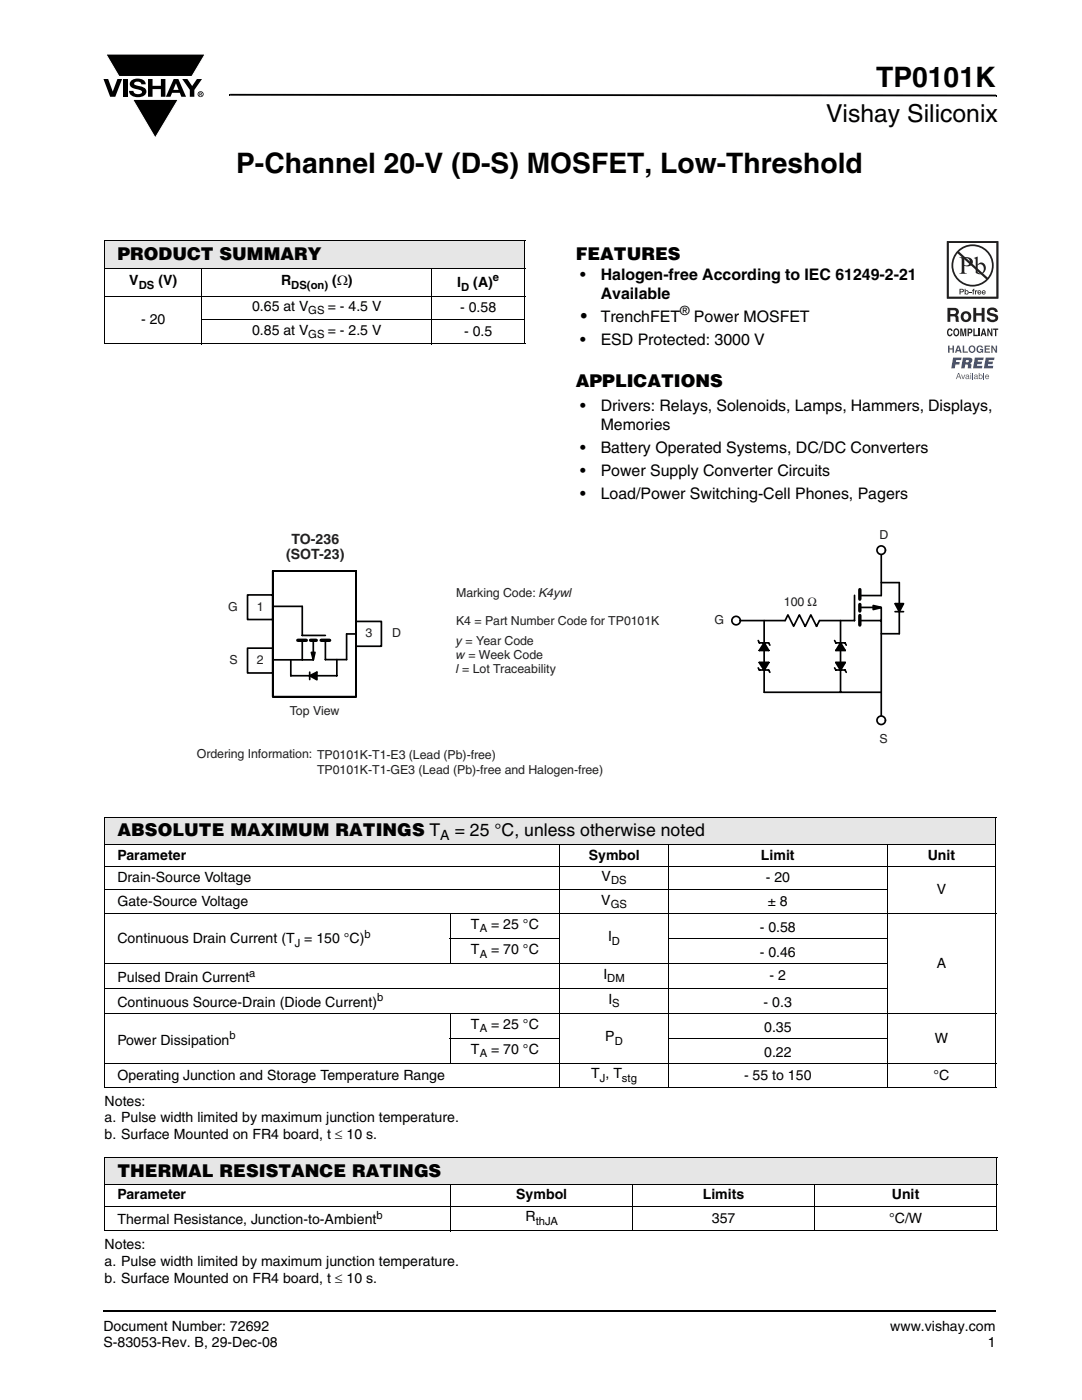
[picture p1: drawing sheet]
<svg xmlns="http://www.w3.org/2000/svg" width="216mm" height="279mm" viewBox="0 0 216 279" stroke-linecap="round" stroke-linejoin="round" font-family="sans-serif">
<g fill="#000">
<path d="M20.6 15.8h1l.9 2.5 .9-2.5h1l-1.4 3.5h-1zM21.1 10.8h19.8l-2.6 4.5h-14.6zM24.5 15.8h.9v3.5h-.9zM26.2 16.1a2.08 2.08 0 0 1 2.8 .3l.1 .4h-.9a.78 .78 0 0 0-.7-.5 .78 .78 0 0 0-.7 .4l.2 .3 1 .2a1.06 1.06 0 0 1 1.2 1 1.06 1.06 0 0 1-1.1 1.1 1.71 1.71 0 0 1-2.3-1.2h.8a.95 .95 0 0 0 .8 .7 .95 .95 0 0 0 .9-.4 1.3 1.3 0 0 0-1.2-.6 1.02 1.02 0 0 1-1-.6 1.02 1.02 0 0 1 .1-1.1zM29.5 15.8h.9v1.3h1.7v-1.3h.9v3.5h-.9v-1.5h-1.7v1.5h-.9zM26.5 19.8h9.1l-4.6 7.7zM36.4 15.8h1l.9 1.4 1-1.4h1l-1.5 2.2v1.3h-.9v-1.4zM45.7 18.7h.2v.4h-.2zM45.9 18.7l152.9 .2v.3l-152.9-.1zM198.8 18.9h.1v.3h-.1zM20.5 261.5h.1v.4h-.1z"/>
<path d="M35.1 16.6l-.5 1.3h1zM34.7 15.8h.9l1.5 3.5h-.9l-.3-.8h-1.6l-.3 .8h-.9z"/>
<path d="M39.9 18.6v.1h.2v-.1zM39.8 18.5h.4l.1 .2-.2 .1 .2 .3-.3-.3-.1 .3h-.1zM39.6 18.8a.45 .45 0 0 0 .9 0 .45 .45 0 0 0-.9 0zM39.4 18.8a.6 .6 0 0 1 1.2 0 .6 .6 0 0 1-1.2 0z"/>
</g>
<path d="M21.1 10.8h19.8l-2.6 4.5h-14.5zM26.5 19.8h9.1l-4.6 7.7z" fill="none" stroke="#fff" stroke-width=".2"/>
<path d="M20.6 261.7h178.2" fill="none" stroke="#000" stroke-width=".36"/>
<path d="M20.9 48.1h83.8v5.5h-83.8z" fill="#e6e6e6"/>
<path d="M20.8 48.1h84M20.8 53.6h84M20.8 59.1h84M20.9 48.2v20.3M40.3 53.5v15.2M86.1 53.5v15.2M104.7 48.2v20.3M20.8 68.6h84M40.2 63.8h64.6" fill="none" stroke="#000" stroke-width=".2"/>
<path d="M39.3 105.4h141.2v52.6h-141.2z" fill="#fff"/>
<g fill="none" stroke="#000" stroke-width=".34">
<path d="M49.4 118.7h5v4.9h-5zM54.4 113.9h16.7v25.1h-16.7zM170.5 118.8v5.1h-7M175.8 109.8v9.1h-4.2M175.8 116.3h3.6v10.2h-3.6M49.4 129.4h5v4.9h-5zM54.4 121h5.9v5.8h4.6M60.3 127.8v3.8M61.8 134.9l1.4-.8v1.6zM61.8 134.1v1.5M62.5 131.5l-.4-1.3h.8l-.4 1.5h-8.1M62.5 127.9v3.7"/>
<path d="M67.2 131.6v3.3h-9.2v-3.2M71.1 124h5v5h-5zM71.1 126.5h-1.9v5.1h-4.3v-3.8M152.5 123.9v14.3M171.6 123.9h4.2M171.6 121.2h4.2M175.7 121.2l-1.5-.4v.8l1.6-.3v22.4M178.6 120.5l.8 1.6 .9-1.6h-1.7M178.6 122.1h1.7"/>
</g>
<path d="M61.8 134.9l1.4-.8v1.6zM62.1 130.2h.8l-.4 1.5zM174.2 120.8l1.6 .5-1.6 .3zM178.6 120.5h1.7l-.9 1.6z" fill="#000"/>
<path d="M171.6 117.7v1.9M59.4 127.8h1.7M62 127.8h1.1M64.1 127.8h1.7M171.6 120.6v1.3M171.6 122.8v1.9" fill="none" stroke="#000" stroke-width=".68"/>
<circle cx="175.8" cy="109.8" r=".85" fill="#fff"/>
<g fill="none" stroke="#000" stroke-width=".34">
<path d="M156.7 123.9l.5-1.2 1.2 2.3 1.1-2.3 1.1 2.3M163.5 123.9l-.6 1.1-1.1-2.3-1.1 2.3"/>
<circle cx="175.8" cy="109.8" r=".85"/>
</g>
<circle cx="175.8" cy="143.7" r=".85" fill="#fff"/>
<g fill="none" stroke="#000" stroke-width=".34">
<path d="M146.9 123.9h9.8M152.5 138.2h23.3M167.7 123.9v14.3"/>
<circle cx="175.8" cy="143.7" r=".85"/>
</g>
<circle cx="146.9" cy="123.9" r=".85" fill="#fff"/>
<g fill="none" stroke="#000" stroke-width=".34">
<path d="M151.3 127.8l.2 .5M151.3 133.3l.2 .4M151.5 132.2l1 1.6 .9-1.6M151.5 128.3h1.9l.2 .5M151.5 133.7h1.9l.2 .5M151.5 132.2h1.9M152.5 128.3l.9 1.5h-1.9zM166.5 127.8l.3 .5h1.8l.3 .5M166.5 133.3l.3 .4h1.8l.3 .5M166.8 132.2l.9 1.6 .9-1.6M166.8 132.2h1.8M167.7 128.3l.9 1.5h-1.8z"/>
<circle cx="146.9" cy="123.9" r=".85"/>
</g>
<path d="M152.5 128.3l.9 1.5h-1.9zM151.5 132.2h1.9l-.9 1.6zM167.7 128.3l.9 1.5h-1.8zM166.8 132.2h1.8l-.9 1.6z" fill="#000"/>
<path d="M20.9 163.1h177.8v5.5h-177.8z" fill="#e6e6e6"/>
<g fill="none" stroke="#000" stroke-width=".2">
<path d="M20.8 163.1h178M20.8 168.6h112.5M20.8 172.8h178M20.8 177.6h156.3M20.9 163.2v53.7M111.7 168.5v48.6M133.4 168.5v48.6M133.5 168.6h43.4M177 168.5v48.6M177.1 168.6h21.7M198.7 163.2v53.7M20.8 182.4h178"/>
<path d="M20.8 192.3h156.3M20.8 197.3h156.3M89.7 187.3h22.1M89.8 182.2v10.2M133.3 187.3h43.8M20.8 202.3h178M20.8 212.3h178M20.8 217h178M89.7 207.3h22.1M89.8 202.2v10.1M133.3 207.3h43.8"/>
</g>
<path d="M20.9 230.9h178v5.6h-178z" fill="#e6e6e6"/>
<path d="M20.8 230.9h178.2M20.8 236.5h105.4M20.9 231v14.6M90 236.3v9.4M126.3 236.3v9.4M126.3 236.5h36.2M162.6 236.3v9.4M162.6 236.5h36.4M198.9 231v14.6M20.8 240.7h178.2M20.8 245.7h178.2" fill="none" stroke="#000" stroke-width=".2"/>
<g fill="#fff">
<path d="M187.1 47.9h12.1v28.6h-12.1z"/>
<path d="M188.9 48.1h10.3v27.6h-10.3z"/>
</g>
<path d="M189.3 48.5h9.5v10.7h-9.5zM188.9 48.1v11.5h10.3v-11.5z" fill="#201d1e"/>
<g fill="#3853a3">
<path d="M189.2 69h.3v.5h.5v-.5h.3v1.4h-.3v-.6h-.5v.6h-.3z"/>
<path d="M192.1 69h.3v1.1h.7v.3h-1z"/>
<path d="M195 69.2a.68 .68 0 0 1 1.2 .2l-.9-.2a.55 .55 0 0 0-.2 .6 .55 .55 0 0 0 .5 .4l.3-.3h-.3v-.3h.6v.8h-.2l-.1-.2a.71 .71 0 0 1-1 0 .71 .71 0 0 1 .1-1z"/>
<path d="M196.5 69h1v.2h-.8v.3h.8v.3h-.8v.4h.8v.2h-1z"/>
<path d="M197.8 69h.3l.6 1v-1h.3v1.4h-.3l-.6-1v1h-.3z"/>
<path d="M190.2 71.4h1.7l-.1 .5h-1l-.1 .4h.8l-.1 .5h-.8l-.1 .7h-.7z"/>
<path d="M194.5 71.4h1.8l-.1 .5h-1.1v.3h.9l-.1 .5h-.9l-.1 .3h1.1l-.1 .5h-1.8z"/>
<path d="M196.7 71.4h1.7v.5h-1.1v.3h.8v.5h-.9l-.1 .3h1.1l-.1 .5h-1.8z"/>
<path d="M191.8 74.8h.2l.2 .7 .2-.7h.2l-.3 .9h-.2z"/>
<path d="M194 74.4h.2v1.3h-.2z"/>
<path d="M196.2 74.4h.2v1.3h-.2z"/>
<path d="M191.2 69.3l-.2 .6h.4zM191 69h.4l.5 1.4h-.3l-.1-.3h-.6l-.1 .3h-.3z"/>
<path d="M193.5 69.7a.47 .47 0 0 0 .9 0 .47 .47 0 0 0-.9 0zM193.2 69.7a.75 .75 0 0 1 1.5 0 .75 .75 0 0 1-1.5 0z"/>
<path d="M192.8 71.9l-.1 .4 .6-.1-.1-.3zM192.1 71.4l1.8 .1a.63 .63 0 0 1-.3 1l.2 .2v.8h-.7v-.6l-.3-.1h-.2l-.1 .7h-.7z"/>
<path d="M191.3 74.6l-.2 .6h.4zM191.2 74.4h.2l.4 1.3h-.2l-.1-.4h-.5l-.1 .4h-.2z"/>
<path d="M192.9 75.3l-.1 .2 .1 .1 .2-.1 .1-.3zM192.7 74.9l.3-.2 .3 .1 .2 .9-.8-.1v-.4l.5-.2-.2-.1-.3 .1z"/>
<path d="M193.6 74.8h.2v.9h-.2zM193.6 74.4h.2v.2h-.2z"/>
<path d="M194.5 75.3v.2l.1 .1 .2-.1 .1-.3zM194.4 74.9l.3-.2 .3 .1 .2 .9-.8-.1v-.4l.5-.2-.2-.1-.3 .1z"/>
<path d="M195.4 75.2a.31 .31 0 0 0 .6 0 .31 .31 0 0 0-.6 0zM195.3 74.4h.2v.5a.4 .4 0 0 1 .6 .3 .4 .4 0 0 1-.7 .3l-.1 .2z"/>
<path d="M196.8 75l-.1 .1h.5l-.1-.2zM196.7 74.8h.5l.1 .2 .1 .3h-.7l.3 .2 .4-.1-.3 .3a.47 .47 0 0 1-.5-.3 .47 .47 0 0 1 .1-.6z"/>
</g>
<g fill="#231f20">
<path d="M194.2 61.4h.6v1.1h1.1v-1.1h.6v2.8h-.6v-1.2h-1.1v1.2h-.6z"/>
<path d="M197.2 61.6a1.15 1.15 0 0 1 1.9 .7h-.6v-.2a.68 .68 0 0 0-1-.1v.3l.3 .2a1.29 1.29 0 0 1 1.4 .9 1.17 1.17 0 0 1-1.2 .9 1.17 1.17 0 0 1-1.1-.9h.5l.1 .2a.67 .67 0 0 0 1.1-.1l-.2-.3-.6-.2a.82 .82 0 0 1-.8-.5 .82 .82 0 0 1 .2-.9z"/>
<path d="M189.1 65.7l.4-.2 .3 .1 .3 .5-.7-.3a.66 .66 0 0 0 .1 1.1l.3-.3h.3a.54 .54 0 0 1-.5 .5 .54 .54 0 0 1-.6-.4z"/>
<path d="M191.6 65.6h.4l.2 1.2 .2-1.2h.4v1.5h-.2v-1.3l-.3 1.3h-.2l-.2-1.3-.1 1.3h-.2z"/>
<path d="M194.2 65.6h.3v1.2h.6v.3h-.9z"/>
<path d="M195.3 65.6h.2v1.5h-.2z"/>
<path d="M197 65.6h.3l.5 1v-1h.2v1.5h-.2l-.5-1.1-.1 1.1h-.2z"/>
<path d="M198.2 65.6h1v.2h-.4v1.3h-.3v-1.3h-.3z"/>
<path d="M193.4 58.2h.5v.2h-.5z"/>
<path d="M194.2 57.7h.3l-.2 .2h.1v.2h-.1v.7h-.2v-.7h-.1z"/>
<path d="M194.5 57.9h.2v.2l.3-.2v.2l-.2 .1-.1 .6h-.2z"/>
<path d="M189.6 61.9v.8l1-.1a.39 .39 0 0 0 0-.6zM189.1 61.4h1.4a.79 .79 0 0 1 .8 .5 .79 .79 0 0 1-.2 .8l-.2 .2a.98 .98 0 0 1 .4 1.2l.1 .1h-.7l-.2-1-.9-.1v1.1h-.5z"/>
<path d="M192.5 62.6a.63 .63 0 0 0-.2 .8 .63 .63 0 0 0 .7 .4 .63 .63 0 0 0 .2-.8 .63 .63 0 0 0-.7-.4zM191.7 63.2a1.1 1.1 0 0 1 2.2 0 1.1 1.1 0 0 1-2.2 0z"/>
<path d="M190.7 65.8a.64 .64 0 0 0 .1 1.1l.2-.1a.64 .64 0 0 0-.2-1zM190.5 65.7l.1-.1a.56 .56 0 0 1 .7 .3 .82 .82 0 0 1-.5 1.2h-.2a.89 .89 0 0 1-.1-1.4z"/>
<path d="M193.3 65.8v.5l.4-.1v-.3zM193.1 65.6h.5a.5 .5 0 0 1 .4 .5 .5 .5 0 0 1-.4 .4h-.3v.6h-.2z"/>
<path d="M196.3 65.9l-.2 .6h.3zM196.1 65.6h.3l.5 1.5h-.3l-.1-.3h-.5l-.1 .3h-.2z"/>
<path d="M189.3 48.5h9.6v10.7h-9.6zM188.9 48.1v11.5h10.3v-11.5z"/>
<path d="M191.7 57.8v.4l.4-.1v-.3zM191.5 57.6l.7 .1 .1 .3-.1 .3h-.5v.5h-.2z"/>
<path d="M192.6 58.3a.26 .26 0 0 0 .5 0 .26 .26 0 0 0-.5 0zM192.5 57.6h.2v.5a.38 .38 0 0 1 .5 0 .38 .38 0 0 1 0 .5 .38 .38 0 0 1-.5 .1l-.2 .1z"/>
<path d="M195.3 58.1l-.1 .2h.4l-.2-.2zM195.2 58h.4l.2 .4h-.6l.1 .2 .5-.1a.42 .42 0 0 1-.7 .2 .42 .42 0 0 1 .1-.7z"/>
<path d="M196.1 58.1v.2h.4l-.2-.2zM196.1 58h.4l.2 .4h-.6v.2l.6-.1a.42 .42 0 0 1-.7 .2 .42 .42 0 0 1 .1-.7z"/>
<path d="M192.4 51.6v1.3a.75 .75 0 0 0 1.1-.7 .75 .75 0 0 0-1.1-.6zM191.4 51.3a2.81 2.81 0 0 1 2.5 .4 .97 .97 0 0 1-.1 1.2 .97 .97 0 0 1-1.1 .2h-.3v1l.1 .3 .4 .2h-1.5l.3-.1 .2-.4v-2.3v-.2z"/>
<path d="M195.1 53v1.3l.1 .2a.72 .72 0 0 0 .9-.1 .72 .72 0 0 0 .2-.8 .72 .72 0 0 0-.3-.8 .72 .72 0 0 0-.9 .2zM194.3 51.5l.8-.3v1.6a.89 .89 0 0 1 1.1-.4 .89 .89 0 0 1 .5 1.1 1.23 1.23 0 0 1-.7 1.1 1.23 1.23 0 0 1-1.3-.1v-2.7z"/>
<path d="M191.4 50.2a3.9 3.9 0 0 1 5.3-.1 3.9 3.9 0 0 1 .4 5.3zM191.1 50.6l5.7 5.1a3.9 3.9 0 0 1-5.3 .1 3.9 3.9 0 0 1-.4-5.2zM189.9 53a4.2 4.2 0 0 0 8.4 0 4.2 4.2 0 0 0-8.4 0z"/>
</g>
<g font-size="5.6">
<text x="174.8" y="17.4">TP0101K</text>
<text x="47.1" y="34.5">P-Channel 20-V (D-S) MOSFET, Low-Threshold</text>
</g>
<text font-size="4.9" x="164.8" y="24.4">Vishay Siliconix</text>
<g font-size="3.5">
<text x="23.4" y="52">PRODUCT SUMMARY</text>
<text x="114.9" y="51.9">FEATURES</text>
<text x="115.9" y="64.2">•</text>
<text x="114.9" y="77.3">APPLICATIONS</text>
<text x="23.4" y="166.8">ABSOLUTE MAXIMUM RATINGS T</text>
<text x="90.7" y="166.8">= 25 °C, unless otherwise noted</text>
<text x="23.4" y="234.8">THERMAL RESISTANCE RATINGS</text>
</g>
<g font-size="3.2">
<text x="115.8" y="55.9">•</text>
<text x="119.9" y="55.9">Halogen-free According to IEC 61249-2-21</text>
<text x="119.9" y="59.7">Available</text>
<text x="119.9" y="64.2">TrenchFET</text>
<text x="138.5" y="64.2">Power MOSFET</text>
<text x="115.8" y="68.9">•</text>
<text x="119.9" y="68.9">ESD Protected: 3000 V</text>
<text x="115.8" y="82">•</text>
<text x="119.9" y="82">Drivers: Relays, Solenoids, Lamps, Hammers, Displays,</text>
<text x="119.9" y="85.8">Memories</text>
<text x="115.8" y="95">•</text>
<text x="115.8" y="90.4">•</text>
<text x="119.9" y="95">Power Supply Converter Circuits</text>
<text x="119.9" y="90.4">Battery Operated Systems, DC/DC Converters</text>
<text x="115.8" y="99.6">•</text>
<text x="119.9" y="99.6">Load/Power Switching-Cell Phones, Pagers</text>
</g>
<g font-size="2.8">
<text x="25.8" y="56.9">V</text>
<text x="31.6" y="56.9">(V)</text>
<text x="56.1" y="56.9">R</text>
<text x="66.3" y="56.9">(Ω)</text>
<text x="91.2" y="57.3">I</text>
<text x="94.4" y="57.3">(A)</text>
<text x="28.2" y="64.7">- 20</text>
<text x="50.3" y="62">0.65 at V</text>
<text x="65.4" y="62">= - 4.5 V</text>
<text x="91.8" y="62.3">- 0.58</text>
<text x="50.3" y="66.8">0.85 at V</text>
<text x="65.4" y="66.8">= - 2.5 V</text>
<text x="92.6" y="67">- 0.5</text>
<text x="87.9" y="167.7">A</text>
<text x="23.4" y="171.6">Parameter</text>
<text x="117.5" y="171.6">Symbol</text>
<text x="151.8" y="171.6">Limit</text>
<text x="185.1" y="171.6">Unit</text>
<text x="23.4" y="176">Drain-Source Voltage</text>
<text x="120" y="175.8">V</text>
<text x="152.8" y="176">- 20</text>
<text x="186.9" y="178.4">V</text>
<text x="23.4" y="180.8">Gate-Source Voltage</text>
<text x="94" y="185.4">T</text>
<text x="98" y="185.4">= 25 °C</text>
<text x="120" y="180.5">V</text>
<text x="153.2" y="180.8">± 8</text>
<text x="23.4" y="188.3">Continuous Drain Current (T = 150 °C)</text>
<text x="94" y="190.4">T</text>
<text x="98" y="190.4">= 70 °C</text>
<text x="121.3" y="187.9">I</text>
<text x="151.6" y="186">- 0.58</text>
<text x="151.6" y="191">- 0.46</text>
<text x="23.4" y="196">Pulsed Drain Current</text>
<text x="120.4" y="195.4">I</text>
<text x="153.6" y="195.6">- 2</text>
<text x="186.9" y="193.1">A</text>
<text x="23.4" y="201">Continuous Source-Drain (Diode Current)</text>
<text x="121.4" y="200.4">I</text>
<text x="152.4" y="201">- 0.3</text>
<text x="23.4" y="208.5">Power Dissipation</text>
<text x="94" y="205.3">T</text>
<text x="98" y="205.3">= 25 °C</text>
<text x="120.8" y="207.8">P</text>
<text x="152.5" y="206">0.35</text>
<text x="186.5" y="208.1">W</text>
<text x="23.4" y="215.5">Operating Junction and Storage Temperature Range</text>
<text x="94" y="210.3">T</text>
<text x="98" y="210.3">= 70 °C</text>
<text x="118" y="215.2">T , T</text>
<text x="148.5" y="215.5">- 55 to 150</text>
<text x="152.5" y="211">0.22</text>
<text x="186.3" y="215.5">°C</text>
<text x="20.9" y="220.7">Notes:</text>
<text x="20.9" y="224">a. Pulse width limited by maximum junction temperature.</text>
<text x="20.9" y="227.4">b. Surface Mounted on FR4 board, t ≤ 10 s.</text>
<text x="23.4" y="239.4">Parameter</text>
<text x="103" y="239.4">Symbol</text>
<text x="140.2" y="239.4">Limits</text>
<text x="178" y="239.4">Unit</text>
<text x="23.4" y="244.4">Thermal Resistance, Junction-to-Ambient</text>
<text x="104.9" y="243.7">R</text>
<text x="142" y="244">357</text>
<text x="177.4" y="244">°C/W</text>
<text x="20.9" y="249.3">Notes:</text>
<text x="20.9" y="252.7">a. Pulse width limited by maximum junction temperature.</text>
<text x="20.9" y="256">b. Surface Mounted on FR4 board, t ≤ 10 s.</text>
<text x="20.6" y="265.6">Document Number: 72692</text>
<text x="20.6" y="268.8">S-83053-Rev. B, 29-Dec-08</text>
<text x="177.7" y="265.6">www.vishay.com</text>
<text x="197.1" y="268.8">1</text>
</g>
<g font-size="2.8" fill="#231f20">
<text x="57.1" y="111.7">(SOT-23)</text>
<text x="58.2" y="108.6">TO-236</text>
</g>
<text font-size="2.5" x="135.7" y="62.9">®</text>
<g font-size="2.5" fill="#231f20">
<text x="175.5" y="107.6">D</text>
<text x="91" y="119.2">Marking Code: K4ywl</text>
<text x="45.5" y="121.9">G</text>
<text x="51.3" y="121.9">1</text>
<text x="91" y="124.7">K4 = Part Number Code for TP0101K</text>
<text x="142.6" y="124.5">G</text>
<text x="156.4" y="120.9">100 Ω</text>
<text x="72.9" y="127.2">3</text>
<text x="78.3" y="127.2">D</text>
<text x="91" y="128.8">y = Year Code</text>
<text x="91" y="131.5">w = Week Code</text>
<text x="45.8" y="132.5">S</text>
<text x="51.3" y="132.5">2</text>
<text x="91" y="134.2">l = Lot Traceability</text>
<text x="57.8" y="142.7">Top View</text>
<text x="175.5" y="148.2">S</text>
<text x="39.3" y="151.3">Ordering Information: TP0101K-T1-E3 (Lead (Pb)-free)</text>
<text x="63.3" y="154.5">TP0101K-T1-GE3 (Lead (Pb)-free and Halogen-free)</text>
</g>
<g font-size="2.2">
<text x="27.7" y="57.6">DS</text>
<text x="58.1" y="57.6">DS(on)</text>
<text x="92" y="58">D</text>
<text x="98.4" y="56.2">e</text>
<text x="61.5" y="62.7">GS</text>
<text x="61.5" y="67.5">GS</text>
<text x="121.9" y="176.5">DS</text>
<text x="121.9" y="181.2">GS</text>
<text x="58.8" y="189">J</text>
<text x="72.7" y="187.1">b</text>
<text x="95.7" y="186.1">A</text>
<text x="95.7" y="191.1">A</text>
<text x="122.1" y="188.6">D</text>
<text x="49.7" y="194.9">a</text>
<text x="121.2" y="196.1">DM</text>
<text x="75.2" y="199.9">b</text>
<text x="122.2" y="201.1">S</text>
<text x="45.8" y="207.3">b</text>
<text x="95.7" y="206.1">A</text>
<text x="122.7" y="208.5">D</text>
<text x="95.7" y="211">A</text>
<text x="119.7" y="215.9">J</text>
<text x="124.1" y="215.9">stg</text>
<text x="75.1" y="243.2">b</text>
<text x="106.9" y="244.4">thJA</text>
</g>
</svg>
